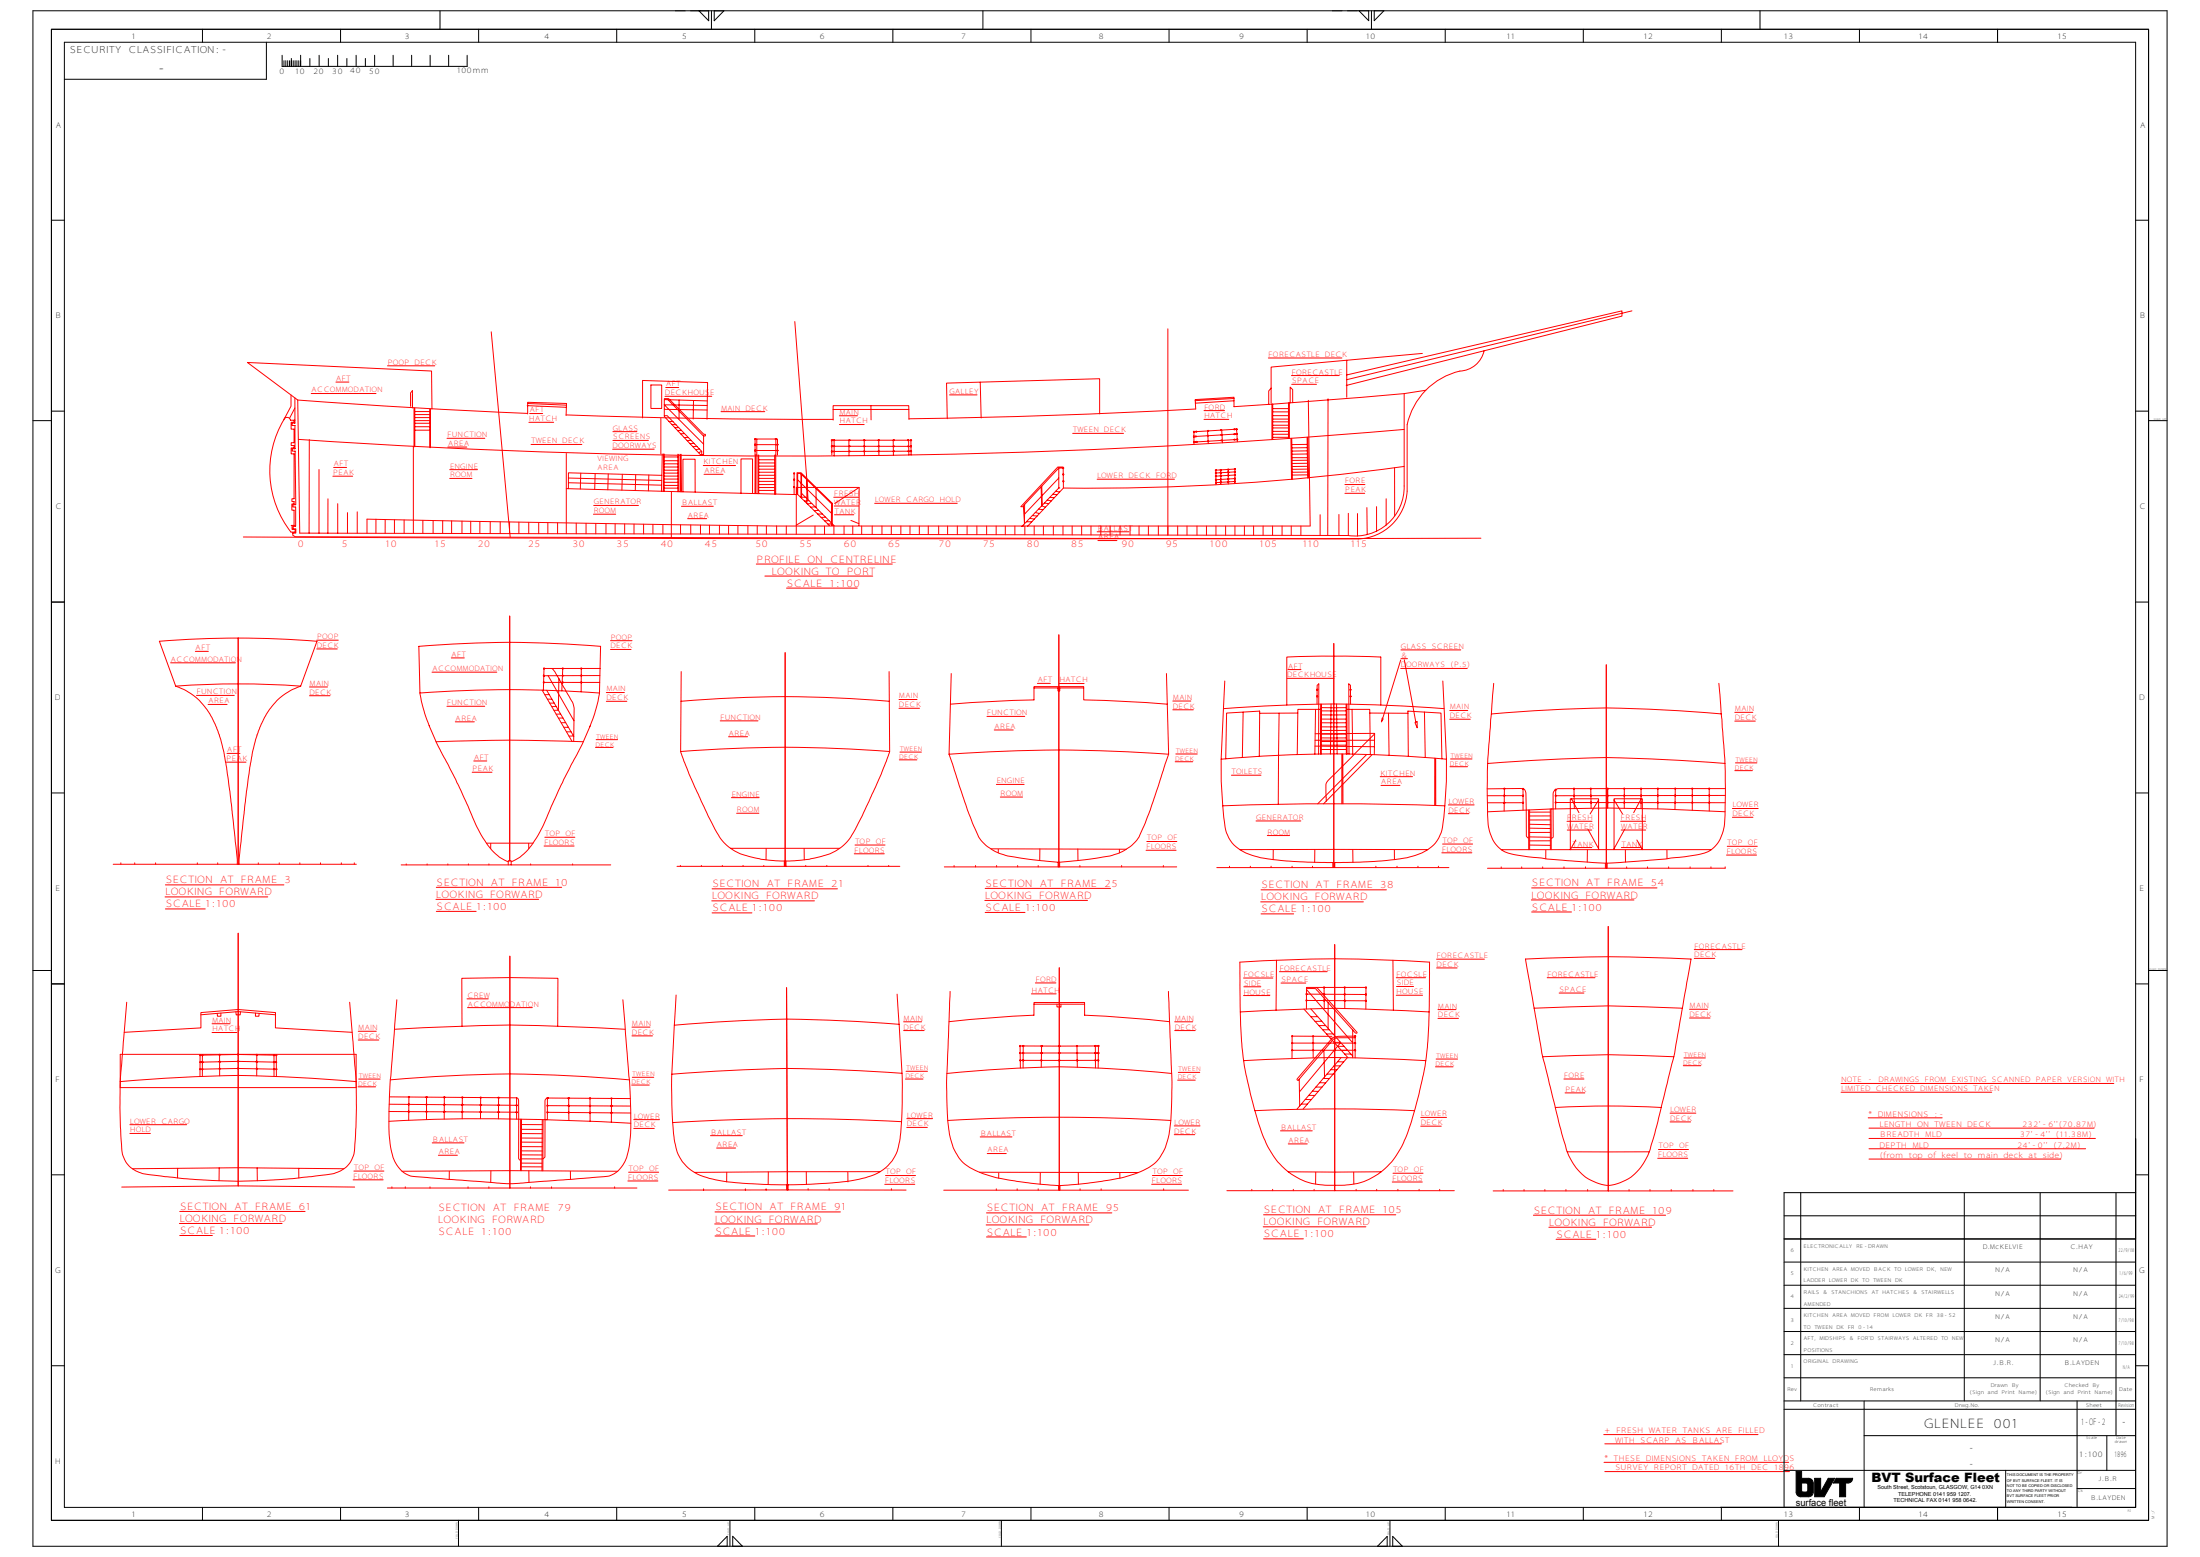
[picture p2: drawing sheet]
<svg xmlns="http://www.w3.org/2000/svg" width="1189mm" height="841mm" viewBox="0 0 1189 841" stroke-linecap="round" stroke-linejoin="round" font-family="sans-serif">
<g fill="none" stroke="#f00" stroke-width=".54">
<path d="M265 179l11 111M430 174l6 85M882 168l-154 37M209 198h26M685 193h40M728 195v20M769 191l-82 7v20M802 189a15 15 0 0 1-14 12 38 38 0 0 0-28 28v36a27 27 0 0 1-26 26l-574-1-2-1v-1h2v-2h-2v-2h2v-10h-2v-1h2v-29h-2v-2h1M157 213v6l-3 7M159 215v14h-1v1h1M161 216l62 4 62 3M161 216l-27-20 99 4v21"/>
<path d="M223 211v9M285 219l21 1M285 218l21 1M352 208h6v13h-6zM359 215h2l19 20h1h-1M359 214h26M360 209h7M361 216l19 20v10h-2l-19-21v-9l23 1M367 216v10M375 216v10M382 219h-23l21 21M471 219v8"/>
<path d="M513 213h15M530 206v20M667 215l-21 1M667 216l-21 2M687 210l-1 1v7M687 218v19M688 218v19M696 218v19M697 218v19M698 203h26M698 208h14M699 218v-8l-2-1v9"/>
<path d="M707 216l1 68M718 215v74M728 203l149-35v3l-149 37M759 213l-92 7v-5l-21 1v5l-77 3-78 2M771 211l-12 2v50a26 26 0 0 1-30 26l-567-1-1-72M159 227v1h-2v4h2v7h-2v2h2v1h-2v3h2v24h-1v2h1v1h-1v4h1v8h-2M159 220l-3 6M159 227h-2a1.9 1.9 0 0 0-2-2 1.9 1.9 0 0 0-2 2 54 54 0 0 0 4 60h3v-1h-2v-2M159 230h.1M159 230v12M167 237v51M224 220v21"/>
<path d="M224 222h8M224 224h8M224 226h8M224 227h8M224 229h8M224 230h8M224 232h8M232 221v21M233 221v21M242 237h20M285 224v-7l21 1v6M286 228h13"/>
<path d="M286 223h7M306 224l72 2 72 1M331 233h13M331 238h19M347 226v-20l35 1v19M357 226v19M359 225h2l18 19v2M359 221h23M361 228h3M363 229h2M367 231h-2M368 232l-2 1"/>
<path d="M370 236h2M370 234h-2M374 238h-3M375 239l-2 1M390 222h23M409 237v9M419 237v9M451 237v9M454 225h9M454 229h13M459 238v8M467 237v9"/>
<path d="M475 238v8M483 238v8M491 238v8M491 221h-41M491 227v-8h-41v8M580 234h27M594 224v-19l-82 2v19M651 222h11M651 227h13M653 233v7M660 232l1 7M668 234l-23 2"/>
<path d="M669 237l-24 2M669 239l-1-7-23 1v7M688 222h8M688 221h8M688 225h8M688 226h8M688 228h8M688 230h8M688 231h8M688 233h8M688 235h8M688 236h8"/>
<path d="M698 237v22M706 236l1 22M707 236v22M759 232l-75 6-74 4-75 3-75 1h-75l-74-1-75-3-75-5M159 242h.1M172 254v34M180 257h11M180 252h7M223 241v47M242 241h10M243 258h12M243 254h15"/>
<path d="M287 240h27M306 245v43M307 258l51 2M314 256v8M322 256l-1 8M329 256l-1 9M331 243h23M336 256v9M344 256l-1 9M351 257l-1 8M358 245v12M359 259h7"/>
<path d="M359 257h7M359 252h7M359 247h7M359 249h7M359 251h7M359 254h7M359 256h7M366 245v21M367 245v21M368 245v21M377 241h-3M378 243h-2"/>
<path d="M379 244l-1 1M380 251h18M380 256h11M408 246v-9h12v9M408 240h12M408 243h12M408 246v21M409 246v21M410 246v21M410 248h9M410 250h9M410 252h9"/>
<path d="M410 253h9M410 255h9M410 257h9M410 258h9M419 246v21M429 256v11M431 259l18 18M433 256v13M436 259v13M436 259l1 11M450 241h42M492 244h-42"/>
<path d="M492 246v-8h-42v8M572 253l-19 21h-1l20-22h3v1h-3v11h1M572 258l-18 20M575 253v11l-20 20M593 259h42M698 247h9M706 240h-8M707 242h-9M707 244h-9M707 245h-9M707 249h-9M707 250h-9"/>
<path d="M707 252h-9M707 253l-9 1M707 255h-9M707 256l-9 1M754 253v26M759 252a1224 1224 0 0 1-184 12M177 269v19M183 272v16M188 277v11M193 276v12M306 264l124 3M307 264v-9l51 2-1 8"/>
<path d="M307 261l51 1M321 278h12M321 273h24M358 265l1-20v20M359 261h7M359 262h7M359 264h7M363 265v25M369 266v-18h7v18M400 266v-18h7v19M410 260h9M410 262h9"/>
<path d="M410 263h9M410 265h9M431 267v-12h2l17 17v12v-12M433 266l18 18v5M433 269h2M437 270l-2 1M439 272h-3M440 278l-10 6M441 274h-3M441 264v10M442 278h3M442 276h-2"/>
<path d="M446 279h-2M451 269h13M451 273h13M451 278h10M464 263l-13 9M473 272h44M554 273v10l-1-9M556 280h3M558 278l3 1M560 277h2M561 275h3M563 263v10l2 1"/>
<path d="M563 263v10M564 272h3M566 270l2 1M567 269h3M569 267h2M571 265l2 1M572 264l-20 20M713 278v11M724 278v11M727 262h11M727 266h11M729 277v12"/>
<path d="M734 277v12M739 274v15M744 274v13M749 269v15M132 290l334 1h334M203 280v8M208 281v7M213 281v7M218 281v7M229 281v7M234 281v7M239 281v7"/>
<path d="M244 281v7M250 281v7M254 282v6M259 282v6M265 282v6M270 282v6M275 282v6M280 282v6M286 282v6M291 282v6M296 282v6M301 282v6"/>
<path d="M311 283v5M317 283v5M322 283v5M328 283l-1 5M332 283v5M338 283v5M343 283v5M348 283v5M353 283v5M358 283v5M368 283v5M373 284v4"/>
<path d="M379 284v4M383 284v4M389 284v4M394 284v4M399 284v5M404 284v5M409 284v5M414 284v5M420 284l-222-4v8M420 284h288M420 284v5M425 284v5"/>
<path d="M430 284v5M430 284v-21h34v21M440 284v5M446 284v5M448 281h-2M448 284l-17-17v-11h2l16 16v12M450 283h-3M456 284v5M460 281l4 2M461 284v5M466 284v5M471 284v5"/>
<path d="M477 284v5M482 284v5M487 284v5M492 284v5M497 284v5M502 284v5M507 284v5M512 284v5M517 284v5M523 284v5M528 284v5M533 284v5"/>
<path d="M538 284v5M543 284v5M548 284v5M552 284h.1M554 284v5M558 282h-3M559 284v5M564 284v5M569 284v5M574 284v5M579 284v5M585 284v5"/>
<path d="M590 284v5M593 287h17M593 292h11M595 284v5M600 284v5M605 284v5M611 284v5M616 284v5M621 284v5M626 284v5M631 284v5M636 284v5"/>
<path d="M642 284v5M647 284v5M652 284v5M657 284v5M662 284v5M667 284v5M673 284v5M678 284l-1 5M683 284v5M688 284v5M693 284v5M698 284v5"/>
<path d="M703 284v5M409 305h73M413 311h59M425 318h38M275 333v132M92 358h35M106 352h7M129 345h21l21 1-9 25M129 345v122M129 345h-22l-21 1 9 25M171 346h12M171 351h11"/>
<path d="M244 355h7M330 346h12M330 351h11M424 353v115M572 343v125M721 348v121M757 357l-9 31-1 2v-2M757 351h32M757 356h4M759 356l6 34h1v3l-1-3M868 359v110M95 371a35 35 0 0 1 19 16l5 12 3 13 3 24 3 31"/>
<path d="M106 376h21M162 371l-31-2-36 2M162 371a35 35 0 0 0-19 16l-5 12-3 13-3 24-3 31M227 374l2 11 3 8 4 9 10 19 6 13a71 71 0 0 0 17 28l6 3M233 363h36M293 373l16 27M294 369h30M295 373l15 25M296 378h2M296 365l14 24M296 365h-2M297 375h-3"/>
<path d="M298 361l2 2 10 17v3v17M300 380h-3M302 367v17h-3M304 361v12M314 361v13M324 374l-3 11-2 8-4 9-10 19-6 13a71 71 0 0 1-17 28l-6 3M324 374l1-25-25-1-25-1-24 1-25 1 1 25M324 374l-25-1-24-1-25 1-23 1M324 374h.1M324 365h-28M324 361h-30v12M368 363v43"/>
<path d="M481 363v43l-27-2h-30h-27l-29 2M481 379l-27-2-30-1-29 1-27 2M514 364l-1 43M559 372h27M561 369h7M572 372v1h1v-1M573 369h13M630 364l2 43-30-1-30-1-29 1-30 1M634 379h10M662 368l-1 15a275 275 0 0 0 1 64 19 19 0 0 0 16 16l10 1 19 2h17l21-1a65 65 0 0 0 26-6 21 21 0 0 0 9-18l2-19v-12l-2-42M696 366h25M696 362h7"/>
<path d="M757 361h36M929 369l2 30a249 249 0 0 1 0 50 17 17 0 0 1-16 13l-16 2a224 224 0 0 1-59 0h-5a79 79 0 0 1-23-4 19 19 0 0 1-8-15 501 501 0 0 1 2-66l1-10M112 381h11M242 381h20M246 390h10M301 382h-3M303 386h-2M304 388h-2M305 393h2M306 390h-3M306 395h3M310 398h-3"/>
<path d="M389 389h21M394 398h10M514 380l45-2v-7h27v7l45 2M533 387h21M537 394h11M634 383h11M672 385l-1 24M691 385v49M695 381v-26l31-1 20 1v26M701 385h-20M711 400h32M711 396h32l-26 26v2v9"/>
<path d="M711 383v24M712 380v-10l1-1v38M714 383h-13v25M714 380v27M714 399h14M714 397h14M714 395h14M714 393h14M714 390h14M714 388h14M714 386h14M714 384h14"/>
<path d="M714 382h13M719 380v27M722 380l1 27M728 380v27M728 383h12l1 25M730 380v-10l-1-1v38M731 383v24M740 385h21M743 396v12M750 385l1 23M770 385v24M780 383l-29-2-30-1-30 1-30 2"/>
<path d="M930 386l-31-3-31-1-31 1-31 3M122 412h11M123 407h7M255 417h11M256 411h7M315 401l-40-1-39 1M368 406l4 12 12 24a33 33 0 0 0 14 18l4 2 9 2 13 1M481 406l-5 12-11 24a33 33 0 0 1-14 18l-5 2-8 2-14 1M513 407l10 32a68 68 0 0 0 8 16 31 31 0 0 0 21 9 116 116 0 0 0 51-3 23 23 0 0 0 16-16l13-38M660 410l30-2 31-1 30 1 31 2M666 419h16M681 409v-25l-18 1-1 25"/>
<path d="M711 403h32M714 405h14M714 402h14M714 401h14M725 407v27M726 407v27M739 408l-27 26M742 408l-27 26M746 420h17M761 409v-25l18 1v25M775 410v25M776 410v25"/>
<path d="M784 414h9M784 410h12M932 412l-42-2a721 721 0 0 0-86 2M395 431h15M398 439h12M538 424h16M541 431h12M661 435l62-1 58 1M746 424h11M783 435h14M783 439h11M804 426h18h2l1 2v23l1 2"/>
<path d="M813 426v12M823 426v12M823 430h-19M823 434h-19M826 438v21M827 437v22M838 437v22M838 439h-11M838 437v16M838 437h.1M841 427v10M841 433l91 1"/>
<path d="M849 431l4 8M851 426v11M860 426v11M864 432l-5 8M869 426v10v-10M872 432l5 8M878 426v11M887 426v11M887 431l-4 8M896 426v11M905 426v11M915 426v12"/>
<path d="M924 426v12M932 438a1014 1014 0 0 0-128 0M932 430h-91M933 426h-91l-2 1-1 1v24l-1 1M395 458h59M536 458l73 1M670 459h102M679 443h24M685 451h12M827 445h11M827 447l11 1M827 452h11"/>
<path d="M827 456l11 1M838 441h-11M838 443h-11M838 450h-11M838 454h-11M838 453v6M852 454l-3 5v-28h15v28M858 448l6 10M860 448h-13M860 458h-10M860 444h-13M876 444h13"/>
<path d="M876 448h13M876 458h11M878 448l-6 10M885 454l3 5v-28h-16v28M925 459h-114M61 467h132M65 466v1M73 466v1M84 466v1M89 478h64M107 466v1M118 466v1"/>
<path d="M140 466v1M151 466v1M162 466v1M173 466v1M184 466v1M191 466v1M217 467h113M220 467h.1M231 467h.1M236 479h68M242 467h.1M253 467h.1"/>
<path d="M264 467h.1M275 465h1v2M276 465h-1v2M287 467h.1M309 467h.1M366 468h120M368 467v1M379 467v1M390 467v1M402 467v1M413 467v1M424 465v3"/>
<path d="M424 465h1v3M435 467v1M447 467v1M469 467v1M480 467v1M510 468h126M516 468h.1M527 468h.1M532 480h68M539 468h.1M550 468h.1M561 468h.1"/>
<path d="M572 466v2M573 466v2M584 468h.1M606 468h.1M629 468h.1M658 469h125M664 468v1M676 468v1M687 468v1M698 468v1M709 468v1M720 466v3"/>
<path d="M721 466v3M744 468v1M755 468v1M766 468v1M777 468v1M811 468v1M822 468v1M828 480h68M834 468v1M845 468v1M857 468v1M868 466v3"/>
<path d="M869 466v3M879 468v1M890 468v1M902 468v1M913 468v1M925 468v1M932 468v1h-128M89 484h56M89 491h22M236 486h55M236 492h21M385 487h55"/>
<path d="M385 480h68M385 493h21M532 486h56M532 493h22M681 487h56M682 481h67M682 494h17M828 486h55M828 493h21M129 504v137M276 516v126M670 520l51-2 52 2-1 32a164 164 0 0 1-6 43l-3 9a48 48 0 0 1-23 33 55 55 0 0 1-34 1 43 43 0 0 1-25-30l-6-22a159 159 0 0 1-5-38z"/>
<path d="M690 519v27M721 510v133M753 519v27M776 518h26M824 518l45-1 45 1-6 31a278 278 0 0 1-7 36l-6 26a46 46 0 0 1-9 21 20 20 0 0 1-28 5 35 35 0 0 1-13-22l-8-33a231 231 0 0 1-8-36zM869 500v143M916 513h25M916 518h11M252 540h12M425 533l1 110M485 537l1 15a334 334 0 0 1 1 62 23 23 0 0 1-21 23 252 252 0 0 1-81 0 24 24 0 0 1-21-23v-2a357 357 0 0 1 1-60v-15M513 536l-1 28a211 211 0 0 0 2 51 24 24 0 0 0 19 20l6 1 16 3a141 141 0 0 0 48-2 42 42 0 0 0 23-11 38 38 0 0 0 7-21 754 754 0 0 0-1-61l-1-8"/>
<path d="M557 537h14M560 531h11M572 523v120M672 528h16M672 538h14M672 533h9M691 525h26M692 531h14M706 537h32M706 534l25 29M711 533l22 25h-1l-21-24h-5M716 533v12"/>
<path d="M727 533v12M755 528h15M755 538h14M755 533h9M776 523h11M836 528h26M843 536h13M67 558l42-3v-8l20-2 20 2v8l41 3M68 541l-2 27a275 275 0 0 0 0 55 15 15 0 0 0 16 12l21 2a300 300 0 0 0 79-4 15 15 0 0 0 10-16 324 324 0 0 0-2-59l-1-17M109 548l20-2 20 2M119 547v2h-1l-1-2M127 547l1 1h2v-1"/>
<path d="M138 547v2h2v-2M213 556l63-2 62 2M214 540l-1 24a300 300 0 0 0-2 55 17 17 0 0 0 12 16l38 3a190 190 0 0 0 42-1l20-1a15 15 0 0 0 16-14 178 178 0 0 0 1-45l-3-37M250 554v-26h26h26l-1 26M253 544h35M486 553l-30-2-31-1-30 2-31 2M513 552l46-4v-7h27v7l46 4M559 542h27M571 542v2h2v-2M670 547l51-2 51 2M705 545l24 26M706 545v-12h32v12"/>
<path d="M706 540l32 1M708 545l23 25M710 560v11M712 549h-4M713 554h3M714 552h-3M718 542v13M718 556h-3M720 560h-22v12M720 558l-3 1M731 556v15M829 545l40-2 40 2"/>
<path d="M65 569h127v15l-42-3a665 665 0 0 0-85 3zM108 578h41M108 574l21-1 20 1M109 570v11M119 570v11M139 570v11M148 570v11M487 580l-31-2-31-1-31 1-31 2M512 580l38-3a544 544 0 0 1 83 3M551 569h43M551 573h43M551 577v-12h43v12"/>
<path d="M553 565v12M563 565v11M582 565v11M592 565v12M672 573l49-2 50 2M698 567h34M698 563h34M716 567v15M719 561h1M719 578h4M721 576h3M723 573l3 1"/>
<path d="M723 565h3M724 563l-22 27M724 563h-3M725 571l-24 28M727 569h3M728 571l-24 28M728 567h-3M732 561h-9h-2l-19 22h-1l16-19a6 6 0 0 1 6-4h9v11M834 571l35-1 36 1M108 581v-11h21h20v11M210 596l69 1M210 592l70 1v2v31l1 1v5"/>
<path d="M211 583l32-2 33-1 32 1 32 2M221 593v12M231 593v12M240 593v11M250 593v11M260 593v11M269 593v11M279 593v11M296 597h45M296 593v12h-1v-10l1-2h45M307 593v12M319 593v13"/>
<path d="M330 593v13M678 600l41-1 45 1M702 583v14M705 594h4M707 596h-4M707 592h4M709 589l3 1M711 587h3M713 585h3M715 583h3M717 580h4M841 598l28-1 29 1"/>
<path d="M845 583h11M846 590h11M210 606l27-1 28-1 38 1 38 2M210 600l69 1M281 605v22M282 619h11M282 617h11M282 615h11M282 612h11M282 610h11M282 607h11M282 605v27"/>
<path d="M293 605v27M294 605l-1 21M295 605v20l-2 1v6M296 601h45M384 613h17M487 606l-31-1-31-1-31 1-30 1M512 605l30-1 30-1 31 1 30 1M530 614h17M692 611h17M696 618h11M72 631h57h57M96 631v5"/>
<path d="M118 631v7M139 631v7M161 631l1 5M217 633h117M282 630h11M282 628h11M282 626h11M282 624h11M282 622h11M387 620h11M425 640v3M426 640v3"/>
<path d="M476 633h-101M529 633h86M534 623h10M696 633h50M847 622h44M129 641h63M129 641h-63M209 642h135M212 641v1M219 641v1M232 641v1M253 641v1"/>
<path d="M264 641v1M287 641v1M298 641v1M332 641v1M380 642v1M386 655h68M403 642v1M414 642v1M437 642v1M448 642v1M482 642v1M490 643h-129"/>
<path d="M510 643h132M533 655h68M538 642v1M550 642v1M561 642v1M572 640v3M573 640v3M584 642v1M595 642v1M629 642v1M663 643h123M677 642v1"/>
<path d="M683 656h71M688 642v1M699 642v1M710 642v1M733 642v1M744 642v1M756 642v1M767 642v1M778 642v1M807 643h130M812 643h.1M824 643h.1"/>
<path d="M829 656h71M835 643h.1M846 643h.1M858 643h.1M880 643h.1M892 643h.1M903 643h.1M915 643h.1M926 643h.1M386 661h56M386 668h22M533 662h55"/>
<path d="M533 668h22M683 663h55M683 669h21M837 663h56M841 669h22"/>
<circle cx="408" cy="237" r=".3"/>
<circle cx="419" cy="237" r=".3"/>
<circle cx="450" cy="238" r=".3"/>
<circle cx="451" cy="238" r=".3"/>
<circle cx="459" cy="238" r=".3"/>
<circle cx="467" cy="238" r=".3"/>
<circle cx="475" cy="238" r=".3"/>
<circle cx="483" cy="238" r=".3"/>
<circle cx="491" cy="238" r=".3"/>
<circle cx="492" cy="238" r=".3"/>
<circle cx="645" cy="236" r=".3"/>
<circle cx="645" cy="233" r=".3"/>
<circle cx="645" cy="239" r=".3"/>
<circle cx="646" cy="236" r=".3"/>
<circle cx="647" cy="233" r=".3"/>
<circle cx="647" cy="239" r=".3"/>
<circle cx="653" cy="235" r=".3"/>
<circle cx="653" cy="233" r=".3"/>
<circle cx="653" cy="238" r=".3"/>
<circle cx="660" cy="232" r=".3"/>
<circle cx="660" cy="238" r=".3"/>
<circle cx="660" cy="235" r=".3"/>
<circle cx="667" cy="232" r=".3"/>
<circle cx="667" cy="234" r=".3"/>
<circle cx="667" cy="237" r=".3"/>
<circle cx="668" cy="232" r=".3"/>
<circle cx="668" cy="234" r=".3"/>
<circle cx="669" cy="237" r=".3"/>
<circle cx="408" cy="240" r=".3"/>
<circle cx="408" cy="243" r=".3"/>
<circle cx="420" cy="243" r=".3"/>
<circle cx="420" cy="240" r=".3"/>
<circle cx="429" cy="256" r=".3"/>
<circle cx="429" cy="259" r=".3"/>
<circle cx="450" cy="241" r=".3"/>
<circle cx="450" cy="244" r=".3"/>
<circle cx="451" cy="241" r=".3"/>
<circle cx="451" cy="244" r=".3"/>
<circle cx="459" cy="241" r=".3"/>
<circle cx="459" cy="244" r=".3"/>
<circle cx="467" cy="241" r=".3"/>
<circle cx="467" cy="244" r=".3"/>
<circle cx="475" cy="241" r=".3"/>
<circle cx="475" cy="244" r=".3"/>
<circle cx="483" cy="241" r=".3"/>
<circle cx="483" cy="244" r=".3"/>
<circle cx="491" cy="241" r=".3"/>
<circle cx="491" cy="244" r=".3"/>
<circle cx="492" cy="241" r=".3"/>
<circle cx="492" cy="244" r=".3"/>
<circle cx="575" cy="253" r=".3"/>
<circle cx="575" cy="256" r=".3"/>
<circle cx="575" cy="260" r=".3"/>
<circle cx="429" cy="263" r=".3"/>
<circle cx="294" cy="369" r=".3"/>
<circle cx="294" cy="365" r=".3"/>
<circle cx="294" cy="361" r=".3"/>
<circle cx="304" cy="361" r=".3"/>
<circle cx="304" cy="369" r=".3"/>
<circle cx="304" cy="365" r=".3"/>
<circle cx="314" cy="361" r=".3"/>
<circle cx="314" cy="369" r=".3"/>
<circle cx="314" cy="365" r=".3"/>
<circle cx="712" cy="376" r=".3"/>
<circle cx="712" cy="373" r=".3"/>
<circle cx="730" cy="373" r=".3"/>
<circle cx="730" cy="376" r=".3"/>
<circle cx="813" cy="434" r=".3"/>
<circle cx="813" cy="430" r=".3"/>
<circle cx="813" cy="426" r=".3"/>
<circle cx="823" cy="426" r=".3"/>
<circle cx="823" cy="430" r=".3"/>
<circle cx="823" cy="434" r=".3"/>
<circle cx="841" cy="433" r=".3"/>
<circle cx="841" cy="430" r=".3"/>
<circle cx="841" cy="427" r=".3"/>
<circle cx="851" cy="426" r=".3"/>
<circle cx="851" cy="430" r=".3"/>
<circle cx="851" cy="433" r=".3"/>
<circle cx="860" cy="426" r=".3"/>
<circle cx="860" cy="430" r=".3"/>
<circle cx="860" cy="433" r=".3"/>
<circle cx="869" cy="426" r=".3"/>
<circle cx="869" cy="430" r=".3"/>
<circle cx="869" cy="434" r=".3"/>
<circle cx="878" cy="426" r=".3"/>
<circle cx="878" cy="434" r=".3"/>
<circle cx="878" cy="430" r=".3"/>
<circle cx="887" cy="426" r=".3"/>
<circle cx="887" cy="434" r=".3"/>
<circle cx="887" cy="430" r=".3"/>
<circle cx="896" cy="434" r=".3"/>
<circle cx="896" cy="430" r=".3"/>
<circle cx="896" cy="426" r=".3"/>
<circle cx="905" cy="434" r=".3"/>
<circle cx="905" cy="430" r=".3"/>
<circle cx="905" cy="426" r=".3"/>
<circle cx="915" cy="426" r=".3"/>
<circle cx="915" cy="430" r=".3"/>
<circle cx="915" cy="434" r=".3"/>
<circle cx="924" cy="426" r=".3"/>
<circle cx="924" cy="430" r=".3"/>
<circle cx="924" cy="434" r=".3"/>
<circle cx="706" cy="537" r=".3"/>
<circle cx="716" cy="533" r=".3"/>
<circle cx="716" cy="537" r=".3"/>
<circle cx="727" cy="537" r=".3"/>
<circle cx="727" cy="533" r=".3"/>
<circle cx="738" cy="537" r=".3"/>
<circle cx="738" cy="533" r=".3"/>
<circle cx="698" cy="560" r=".3"/>
<circle cx="706" cy="540" r=".3"/>
<circle cx="710" cy="560" r=".3"/>
<circle cx="716" cy="540" r=".3"/>
<circle cx="727" cy="541" r=".3"/>
<circle cx="732" cy="560" r=".3"/>
<circle cx="738" cy="541" r=".3"/>
<circle cx="108" cy="578" r=".3"/>
<circle cx="108" cy="570" r=".3"/>
<circle cx="108" cy="574" r=".3"/>
<circle cx="109" cy="577" r=".3"/>
<circle cx="109" cy="574" r=".3"/>
<circle cx="109" cy="570" r=".3"/>
<circle cx="119" cy="570" r=".3"/>
<circle cx="119" cy="577" r=".3"/>
<circle cx="119" cy="574" r=".3"/>
<circle cx="129" cy="570" r=".3"/>
<circle cx="129" cy="577" r=".3"/>
<circle cx="129" cy="573" r=".3"/>
<circle cx="139" cy="574" r=".3"/>
<circle cx="139" cy="577" r=".3"/>
<circle cx="139" cy="570" r=".3"/>
<circle cx="148" cy="570" r=".3"/>
<circle cx="148" cy="574" r=".3"/>
<circle cx="148" cy="577" r=".3"/>
<circle cx="149" cy="574" r=".3"/>
<circle cx="149" cy="570" r=".3"/>
<circle cx="149" cy="578" r=".3"/>
<circle cx="551" cy="565" r=".3"/>
<circle cx="551" cy="569" r=".3"/>
<circle cx="551" cy="573" r=".3"/>
<circle cx="553" cy="573" r=".3"/>
<circle cx="553" cy="569" r=".3"/>
<circle cx="553" cy="565" r=".3"/>
<circle cx="563" cy="573" r=".3"/>
<circle cx="563" cy="569" r=".3"/>
<circle cx="563" cy="565" r=".3"/>
<circle cx="572" cy="569" r=".3"/>
<circle cx="572" cy="565" r=".3"/>
<circle cx="572" cy="573" r=".3"/>
<circle cx="582" cy="565" r=".3"/>
<circle cx="582" cy="569" r=".3"/>
<circle cx="582" cy="573" r=".3"/>
<circle cx="592" cy="565" r=".3"/>
<circle cx="592" cy="569" r=".3"/>
<circle cx="592" cy="573" r=".3"/>
<circle cx="594" cy="573" r=".3"/>
<circle cx="594" cy="569" r=".3"/>
<circle cx="594" cy="565" r=".3"/>
<circle cx="698" cy="567" r=".3"/>
<circle cx="698" cy="563" r=".3"/>
<circle cx="710" cy="567" r=".3"/>
<circle cx="710" cy="563" r=".3"/>
<circle cx="721" cy="567" r=".3"/>
<circle cx="721" cy="563" r=".3"/>
<circle cx="732" cy="567" r=".3"/>
<circle cx="732" cy="563" r=".3"/>
<circle cx="221" cy="597" r=".3"/>
<circle cx="221" cy="593" r=".3"/>
<circle cx="230" cy="597" r=".3"/>
<circle cx="231" cy="593" r=".3"/>
<circle cx="240" cy="597" r=".3"/>
<circle cx="240" cy="593" r=".3"/>
<circle cx="250" cy="597" r=".3"/>
<circle cx="250" cy="593" r=".3"/>
<circle cx="260" cy="597" r=".3"/>
<circle cx="260" cy="593" r=".3"/>
<circle cx="269" cy="597" r=".3"/>
<circle cx="269" cy="593" r=".3"/>
<circle cx="279" cy="597" r=".3"/>
<circle cx="296" cy="597" r=".3"/>
<circle cx="296" cy="593" r=".3"/>
<circle cx="307" cy="593" r=".3"/>
<circle cx="307" cy="597" r=".3"/>
<circle cx="319" cy="593" r=".3"/>
<circle cx="319" cy="597" r=".3"/>
<circle cx="330" cy="597" r=".3"/>
<circle cx="330" cy="593" r=".3"/>
<circle cx="221" cy="600" r=".3"/>
<circle cx="230" cy="600" r=".3"/>
<circle cx="240" cy="601" r=".3"/>
<circle cx="250" cy="601" r=".3"/>
<circle cx="260" cy="601" r=".3"/>
<circle cx="269" cy="601" r=".3"/>
<circle cx="279" cy="601" r=".3"/>
<circle cx="296" cy="601" r=".3"/>
<circle cx="307" cy="601" r=".3"/>
<circle cx="319" cy="601" r=".3"/>
<circle cx="330" cy="601" r=".3"/>
</g>
<path d="M65 584v3h127v-3" fill="none" stroke="#f00" stroke-width=".54"/>
<g fill="none" stroke="#f00" stroke-width=".54">
<path d="M631 178v111M168 213h35M182 206h7M223 211l-1 1v7M223 213v7M660 254v8M664 254v7M667 255l-10 1M667 257h-10M667 259h-10M368 273h17M667 261v-8l-10 1v8"/>
<path d="M668 260l-11 1M372 280h10M167 371h10M167 376h11M328 374h9M328 379h11M486 378h10M322 400h12M486 383h11M784 384h9M784 388h11M938 385h9"/>
<path d="M938 389h11M322 404h9M486 410h10M486 406h12M635 411h10M635 407h12M938 416h9M938 412h12M936 437h14M265 456v2M286 456v2M288 455h-25"/>
<path d="M294 457h16M294 452h17M414 458v6M435 458v6M462 456h16M540 459v2M562 459v6M583 459v6M605 459v2M619 459h17M620 455h16M688 459v5"/>
<path d="M711 459v7M731 459v7M754 459v5M780 456h16M835 459v5M858 459v7M878 459l1 7M901 459v5M934 457h16M936 441h11M462 461h16M779 461h16"/>
<path d="M933 462h16M115 553h9M115 558h13M194 557h9M342 555h9M342 560h11M488 552h10M488 557h11M635 552h10M635 557h11M777 545h10M777 550h11"/>
<path d="M913 545h10M913 550h11M194 562h11M490 579h11M637 579h11M776 576h9M776 572h12M910 576h9M910 571h12M194 587h9M194 583h11M341 586h10"/>
<path d="M342 582h11M489 583h10M636 583h10M995 585h147M995 590h81M70 607h31M70 612h11M234 617h17M343 605h13M343 610h11M490 604h14M490 609h11"/>
<path d="M635 608h14M635 613h11M768 604h14M768 608h11M903 601h14M903 606h11M1010 604h40M1010 609h122M1010 615h122M191 637h16M191 633h16M237 624h10"/>
<path d="M243 633v4M265 632v7M286 632v7M308 633v4M339 638h17M340 633h16M393 633v5M415 633v7M436 633v7M458 633v5M478 640h16M479 635h16"/>
<path d="M540 634v2M562 633v7M583 633v7M605 634v2M622 640h17M623 635h16M711 633v7M732 633v7M752 638h17M753 634h16M896 626h16M896 621h17"/>
<path d="M1010 620h117M1010 626h104M97 654h68M97 661h55M97 667h18M867 775h83M867 780h63M867 790h100M867 795h100"/>
<circle cx="657" cy="254" r=".3"/>
<circle cx="657" cy="256" r=".3"/>
<circle cx="657" cy="257" r=".3"/>
<circle cx="657" cy="259" r=".3"/>
<circle cx="660" cy="255" r=".3"/>
<circle cx="660" cy="254" r=".3"/>
<circle cx="660" cy="257" r=".3"/>
<circle cx="660" cy="259" r=".3"/>
<circle cx="664" cy="255" r=".3"/>
<circle cx="664" cy="254" r=".3"/>
<circle cx="664" cy="257" r=".3"/>
<circle cx="664" cy="259" r=".3"/>
<circle cx="667" cy="257" r=".3"/>
<circle cx="667" cy="259" r=".3"/>
<circle cx="667" cy="253" r=".3"/>
<circle cx="667" cy="255" r=".3"/>
<circle cx="657" cy="261" r=".3"/>
<circle cx="660" cy="261" r=".3"/>
<circle cx="664" cy="260" r=".3"/>
<circle cx="667" cy="260" r=".3"/>
</g>
<g fill="none" stroke="#000" stroke-width=".54">
<path d="M18 6h1153v829h-1153zM28 16h1133v805h-1133zM109 16v7M184 16v7M238 6v10M259 16v7M333 16v7M378 6l5 5v-5M385 6v10M386 6v5l5-5M408 16v7M483 16v7"/>
<path d="M531 6v10M557 16v7M632 16v7M706 16v7M734 6l6 5v-5M741 6v10M743 6v5l5-5M781 16v7M856 16v7M930 16v7M951 6v10M1005 16v7"/>
<path d="M1080 16v7M35 23h1119v791h-1119zM144 23v20h-109M152 30v6h100v-6M153 33v3M154 33v3M155 33v3M156 33v3M157 32v4M158 33v3M159 33v3M160 33v3"/>
<path d="M161 33v3M162 30v6M167 32v4M172 30v6M177 32v4M182 30v6M187 32v4M192 30v6M197 32v4M202 30v6M212 30v6M222 30v6"/>
<path d="M232 30v6M242 30v6M28 119h7M1154 119h7M18 227h10M28 222h7M1154 222h7M1161 227h10M28 325h7M1154 325h7M28 428h7M1154 428h7"/>
<path d="M18 524h10M28 531h7M1154 531h7M1161 524h10M28 635h7M1154 635h7M964 657h190M973 644v113M1062 644v113M1103 644v113M1144 644v131M1154 644h-190v170"/>
<path d="M964 669h190M964 682h190M964 694h190M964 719h190M964 707h190M28 738h7M964 732h190M1154 738h7M964 744h190M964 757h190M1007 757v57M1123 757v57"/>
<path d="M964 761h190M1007 775h147M1139 775v19M964 794h190M971 795h3v4h4l2 1v6l-1 2h-6l-2-1zM981 799h3v7l4-7h4l-6 9h-5zM992 799h9l-1 2h-3v7h-3v-7h-3zM1001 799h.1M1084 794v20M109 814v7M184 814v7M259 814v7"/>
<path d="M333 814v7M408 814v7M483 814v7M557 814v7M632 814v7M706 814v7M781 814v7M856 814v7M930 814v7M974 801h3v5h-3zM1005 814v7M1080 814v7"/>
<path d="M1123 804h31M248 821v14M388 835l5-5v5M395 821v14M396 835v-5l5 5M541 821v14M744 835l6-5v5M751 821v14M753 835v-5l5 5M961 821v14"/>
</g>
<g fill="#000">
<path d="M971 795v12zM971 795v12zM971 795l1 13-1-1zM971 795h1v13zM972 795l1 13h-1zM972 795h1v13zM973 795l1 13h-1zM973 795h1v13zM974 805v3zM974 805v3zM974 799v2zM974 799v2zM974 806v2zM974 806v2zM974 799v2zM974 799v2zM974 806l2 2h-2zM974 806h2v2zM974 799l2 2h-2zM974 799h2v2zM976 806l1 2h-1zM976 806h1v2zM976 799l1 2h-1zM976 799h1v2zM977 806v2zM977 805v3zM977 799v3zM977 799v3zM977 799v9zM977 799v9zM977 799l1 9zM977 799l1 9zM978 799l1 9h-1zM978 799h1v9zM979 799v9zM979 799v9zM979 799v9zM979 799l1 8zM980 800v7zM980 800v6z" fill-rule="evenodd"/>
<path d="M981 799l3 9h-3zM981 799h3v9zM984 806l2 2h-2zM986 802v6l-2-2zM986 802l2 3-2 3zM988 799v6l-2-3zM988 799h4l-4 6z" fill-rule="evenodd"/>
<path d="M992 799v2h-1zM992 799l2 2h-2zM992 799h2v2zM994 799l3 9h-3zM994 799h3v9zM997 799l2 2h-2zM997 799h2v2zM999 799l1 2h-1zM999 799h1v2zM1000 799l1 1-1 1zM1000 799h1v1zM1001 799v1z" fill-rule="evenodd"/>
</g>
<g font-size="7.1">
<text x="84" y="39">-</text>
<text x="1040" y="771">GLENLEE 001</text>
</g>
<text font-size="7" x="1011" y="800">BVT Surface Fleet</text>
<g font-size="5.5" fill="#f00">
<text x="409" y="304">PROFILE ON CENTRELINE</text>
<text x="417" y="310">LOOKING TO PORT</text>
<text x="425" y="317">SCALE 1:100</text>
<text x="89" y="477">SECTION AT FRAME 3</text>
<text x="236" y="478">SECTION AT FRAME 10</text>
<text x="385" y="479">SECTION AT FRAME 21</text>
<text x="532" y="479">SECTION AT FRAME 25</text>
<text x="682" y="480">SECTION AT FRAME 38</text>
<text x="828" y="479">SECTION AT FRAME 54</text>
<text x="89" y="484">LOOKING FORWARD</text>
<text x="236" y="485">LOOKING FORWARD</text>
<text x="385" y="486">LOOKING FORWARD</text>
<text x="532" y="486">LOOKING FORWARD</text>
<text x="828" y="485">LOOKING FORWARD</text>
<text x="89" y="490">SCALE 1:100</text>
<text x="236" y="491">SCALE 1:100</text>
<text x="681" y="486">LOOKING FORWARD</text>
<text x="828" y="492">SCALE 1:100</text>
<text x="385" y="492">SCALE 1:100</text>
<text x="532" y="492">SCALE 1:100</text>
<text x="682" y="493">SCALE 1:100</text>
<text x="97" y="654">SECTION AT FRAME 61</text>
<text x="237" y="654">SECTION AT FRAME 79</text>
<text x="386" y="654">SECTION AT FRAME 91</text>
<text x="533" y="654">SECTION AT FRAME 95</text>
<text x="683" y="655">SECTION AT FRAME 105</text>
<text x="829" y="656">SECTION AT FRAME 109</text>
<text x="97" y="660">LOOKING FORWARD</text>
<text x="237" y="660">LOOKING FORWARD</text>
<text x="386" y="660">LOOKING FORWARD</text>
<text x="533" y="661">LOOKING FORWARD</text>
<text x="683" y="662">LOOKING FORWARD</text>
<text x="837" y="662">LOOKING FORWARD</text>
<text x="97" y="667">SCALE 1:100</text>
<text x="237" y="667">SCALE 1:100</text>
<text x="386" y="667">SCALE 1:100</text>
<text x="533" y="667">SCALE 1:100</text>
<text x="683" y="668">SCALE 1:100</text>
<text x="841" y="669">SCALE 1:100</text>
</g>
<text font-size="5.3" x="38" y="29">SECURITY CLASSIFICATION:-</text>
<text font-size="5.2" x="971" y="813">surface fleet</text>
<g font-size="5.1" fill="#f00">
<text x="161" y="296">0</text>
<text x="185" y="296">5</text>
<text x="208" y="296">10</text>
<text x="235" y="296">15</text>
<text x="258" y="296">20</text>
<text x="285" y="296">25</text>
<text x="309" y="296">30</text>
<text x="333" y="296">35</text>
<text x="357" y="296">40</text>
<text x="381" y="296">45</text>
<text x="408" y="296">50</text>
<text x="432" y="296">55</text>
<text x="456" y="296">60</text>
<text x="480" y="296">65</text>
<text x="507" y="296">70</text>
<text x="531" y="296">75</text>
<text x="555" y="296">80</text>
<text x="579" y="296">85</text>
<text x="606" y="296">90</text>
<text x="630" y="296">95</text>
<text x="654" y="296">100</text>
<text x="680" y="296">105</text>
<text x="704" y="296">110</text>
<text x="730" y="296">115</text>
</g>
<g font-size="4.9">
<text x="1125" y="770">1-OF-2</text>
<text x="1146" y="770">-</text>
<text x="1063" y="784">-</text>
<text x="1063" y="792">-</text>
</g>
<g font-size="4.2">
<text x="71" y="21">1</text>
<text x="144" y="21">2</text>
<text x="219" y="21">3</text>
<text x="294" y="21">4</text>
<text x="369" y="21">5</text>
<text x="443" y="21">6</text>
<text x="519" y="21">7</text>
<text x="594" y="21">8</text>
<text x="670" y="21">9</text>
<text x="738" y="21">10</text>
<text x="814" y="21">11</text>
<text x="888" y="21">12</text>
<text x="964" y="21">13</text>
<text x="1037" y="21">14</text>
<text x="1112" y="21">15</text>
<text x="151" y="40">0</text>
<text x="159" y="40">10</text>
<text x="169" y="40">20</text>
<text x="179" y="40">30</text>
<text x="189" y="40">40</text>
<text x="199" y="40">50</text>
<text x="247" y="40">100mm</text>
<text x="30" y="69">A</text>
<text x="1156" y="69">A</text>
<text x="30" y="172">B</text>
<text x="1156" y="172">B</text>
<text x="30" y="275">C</text>
<text x="1156" y="275">C</text>
<text x="30" y="378">D</text>
<text x="1156" y="378">D</text>
<text x="30" y="481">E</text>
<text x="1156" y="481">E</text>
<text x="30" y="585">F</text>
<text x="1156" y="585">F</text>
<text x="30" y="688">G</text>
<text x="1156" y="688">G</text>
<text x="30" y="791">H</text>
<text x="1124" y="787">1:100</text>
<text x="1143" y="787">1896</text>
<text x="71" y="819">1</text>
<text x="144" y="819">2</text>
<text x="219" y="819">3</text>
<text x="294" y="819">4</text>
<text x="369" y="819">5</text>
<text x="443" y="819">6</text>
<text x="519" y="819">7</text>
<text x="594" y="819">8</text>
<text x="670" y="819">9</text>
<text x="738" y="819">10</text>
<text x="814" y="819">11</text>
<text x="888" y="819">12</text>
<text x="964" y="819">13</text>
<text x="1037" y="819">14</text>
<text x="1112" y="819">15</text>
</g>
<g font-size="4.2" fill="#f00">
<text x="1010" y="603">* DIMENSIONS :-</text>
<text x="1016" y="609">LENGTH ON TWEEN DECK</text>
<text x="1093" y="609">232'-6''(70.87M)</text>
<text x="1016" y="614">BREADTH MLD</text>
<text x="1092" y="614">37'-4'' (11.38M)</text>
<text x="1016" y="620">DEPTH MLD</text>
<text x="1090" y="620">24'-0'' (7.2M)</text>
<text x="1016" y="625">(from top of keel to main deck at side)</text>
<text x="867" y="774">+ FRESH WATER TANKS ARE FILLED</text>
<text x="873" y="779">WITH SCARP AS BALLAST</text>
<text x="867" y="789">* THESE DIMENSIONS TAKEN FROM LLOYDS</text>
<text x="873" y="794">SURVEY REPORT DATED 16TH DEC 1896</text>
</g>
<g font-size="4" fill="#f00">
<text x="209" y="197">POOP DECK</text>
<text x="685" y="193">FORECASTLE DECK</text>
<text x="698" y="202">FORECASTLE</text>
<text x="182" y="206">AFT</text>
<text x="360" y="209">AFT</text>
<text x="698" y="207">SPACE</text>
<text x="168" y="212">ACCOMMODATION</text>
<text x="359" y="213">DECKHOUSE</text>
<text x="513" y="213">GALLEY</text>
<text x="390" y="222">MAIN DECK</text>
<text x="651" y="221">FORD</text>
<text x="286" y="228">HATCH</text>
<text x="286" y="223">AFT</text>
<text x="454" y="224">MAIN</text>
<text x="651" y="226">HATCH</text>
<text x="331" y="233">GLASS</text>
<text x="454" y="229">HATCH</text>
<text x="580" y="234">TWEEN DECK</text>
<text x="242" y="236">FUNCTION</text>
<text x="287" y="239">TWEEN DECK</text>
<text x="331" y="237">SCREENS</text>
<text x="242" y="241">AREA</text>
<text x="331" y="242">DOORWAYS</text>
<text x="180" y="252">AFT</text>
<text x="323" y="249">VIEWING</text>
<text x="380" y="251">KITCHEN</text>
<text x="180" y="257">PEAK</text>
<text x="243" y="253">ENGINE</text>
<text x="243" y="258">ROOM</text>
<text x="323" y="254">AREA</text>
<text x="380" y="256">AREA</text>
<text x="593" y="258">LOWER DECK FORD</text>
<text x="727" y="261">FORE</text>
<text x="451" y="268">FRESH</text>
<text x="727" y="266">PEAK</text>
<text x="321" y="272">GENERATOR</text>
<text x="368" y="273">BALLAST</text>
<text x="451" y="273">WATER</text>
<text x="473" y="271">LOWER CARGO HOLD</text>
<text x="321" y="277">ROOM</text>
<text x="372" y="280">AREA</text>
<text x="451" y="277">TANK</text>
<text x="593" y="287">BALLAST</text>
<text x="593" y="291">AREA</text>
<text x="171" y="345">POOP</text>
<text x="330" y="345">POOP</text>
<text x="106" y="351">AFT</text>
<text x="171" y="350">DECK</text>
<text x="330" y="350">DECK</text>
<text x="757" y="350">GLASS SCREEN</text>
<text x="92" y="357">ACCOMMODATION</text>
<text x="244" y="355">AFT</text>
<text x="757" y="355">&amp;</text>
<text x="233" y="362">ACCOMMODATION</text>
<text x="696" y="366">DECKHOUSE</text>
<text x="696" y="361">AFT</text>
<text x="757" y="360">DOORWAYS (P.5)</text>
<text x="167" y="370">MAIN</text>
<text x="561" y="369">AFT</text>
<text x="573" y="369">HATCH</text>
<text x="106" y="375">FUNCTION</text>
<text x="167" y="375">DECK</text>
<text x="328" y="374">MAIN</text>
<text x="486" y="377">MAIN</text>
<text x="112" y="380">AREA</text>
<text x="242" y="381">FUNCTION</text>
<text x="328" y="378">DECK</text>
<text x="486" y="382">DECK</text>
<text x="634" y="378">MAIN</text>
<text x="634" y="383">DECK</text>
<text x="784" y="383">MAIN</text>
<text x="246" y="389">AREA</text>
<text x="389" y="389">FUNCTION</text>
<text x="533" y="386">FUNCTION</text>
<text x="784" y="388">DECK</text>
<text x="938" y="384">MAIN</text>
<text x="938" y="389">DECK</text>
<text x="537" y="394">AREA</text>
<text x="394" y="397">AREA</text>
<text x="123" y="406">AFT</text>
<text x="122" y="411">PEAK</text>
<text x="256" y="410">AFT</text>
<text x="255" y="417">PEAK</text>
<text x="666" y="418">TOILETS</text>
<text x="746" y="419">KITCHEN</text>
<text x="538" y="423">ENGINE</text>
<text x="746" y="424">AREA</text>
<text x="395" y="430">ENGINE</text>
<text x="541" y="430">ROOM</text>
<text x="783" y="434">LOWER</text>
<text x="936" y="436">LOWER</text>
<text x="398" y="439">ROOM</text>
<text x="679" y="443">GENERATOR</text>
<text x="783" y="439">DECK</text>
<text x="847" y="443">FRESH</text>
<text x="876" y="443">FRESH</text>
<text x="936" y="441">DECK</text>
<text x="847" y="448">WATER</text>
<text x="876" y="448">WATER</text>
<text x="294" y="452">TOP OF</text>
<text x="462" y="456">TOP OF</text>
<text x="620" y="454">TOP OF</text>
<text x="685" y="451">ROOM</text>
<text x="780" y="455">TOP OF</text>
<text x="294" y="456">FLOORS</text>
<text x="462" y="461">FLOORS</text>
<text x="619" y="459">FLOORS</text>
<text x="779" y="460">FLOORS</text>
<text x="850" y="457">TANK</text>
<text x="876" y="457">TANK</text>
<text x="933" y="461">FLOORS</text>
<text x="934" y="457">TOP OF</text>
<text x="916" y="512">FORECASTLE</text>
<text x="776" y="518">FORECASTLE</text>
<text x="916" y="517">DECK</text>
<text x="672" y="528">FOCSLE</text>
<text x="691" y="524">FORECASTLE</text>
<text x="755" y="528">FOCSLE</text>
<text x="776" y="522">DECK</text>
<text x="836" y="528">FORECASTLE</text>
<text x="560" y="530">FORD</text>
<text x="672" y="532">SIDE</text>
<text x="692" y="530">SPACE</text>
<text x="755" y="532">SIDE</text>
<text x="252" y="539">CREW</text>
<text x="557" y="536">HATCH</text>
<text x="672" y="537">HOUSE</text>
<text x="755" y="537">HOUSE</text>
<text x="843" y="536">SPACE</text>
<text x="253" y="544">ACCOMMODATION</text>
<text x="777" y="545">MAIN</text>
<text x="913" y="545">MAIN</text>
<text x="488" y="551">MAIN</text>
<text x="635" y="551">MAIN</text>
<text x="777" y="549">DECK</text>
<text x="913" y="549">DECK</text>
<text x="115" y="552">MAIN</text>
<text x="115" y="557">HATCH</text>
<text x="194" y="556">MAIN</text>
<text x="342" y="554">MAIN</text>
<text x="488" y="556">DECK</text>
<text x="635" y="556">DECK</text>
<text x="194" y="561">DECK</text>
<text x="342" y="559">DECK</text>
<text x="845" y="582">FORE</text>
<text x="995" y="585">NOTE - DRAWINGS FROM EXISTING SCANNED PAPER VERSION WITH</text>
<text x="846" y="590">PEAK</text>
<text x="995" y="589">LIMITED CHECKED DIMENSIONS TAKEN</text>
<text x="343" y="604">LOWER</text>
<text x="490" y="604">LOWER</text>
<text x="768" y="603">LOWER</text>
<text x="903" y="601">LOWER</text>
<text x="903" y="605">DECK</text>
<text x="70" y="607">LOWER CARGO</text>
<text x="70" y="612">HOLD</text>
<text x="343" y="609">DECK</text>
<text x="490" y="608">DECK</text>
<text x="635" y="608">LOWER</text>
<text x="692" y="610">BALLAST</text>
<text x="768" y="608">DECK</text>
<text x="234" y="617">BALLAST</text>
<text x="384" y="613">BALLAST</text>
<text x="530" y="614">BALLAST</text>
<text x="635" y="612">DECK</text>
<text x="696" y="617">AREA</text>
<text x="237" y="623">AREA</text>
<text x="387" y="620">AREA</text>
<text x="534" y="623">AREA</text>
<text x="896" y="620">TOP OF</text>
<text x="896" y="625">FLOORS</text>
<text x="191" y="632">TOP OF</text>
<text x="340" y="633">TOP OF</text>
<text x="479" y="634">TOP OF</text>
<text x="623" y="634">TOP OF</text>
<text x="753" y="633">TOP OF</text>
<text x="191" y="637">FLOORS</text>
<text x="339" y="637">FLOORS</text>
<text x="478" y="639">FLOORS</text>
<text x="622" y="639">FLOORS</text>
<text x="752" y="638">FLOORS</text>
</g>
<g font-size="3.5">
<text x="1072" y="675">D.McKELVIE</text>
<text x="1119" y="675">C.HAY</text>
<text x="1078" y="687">N/A</text>
<text x="1120" y="687">N/A</text>
<text x="1078" y="700">N/A</text>
<text x="1120" y="700">N/A</text>
<text x="1078" y="712">N/A</text>
<text x="1120" y="712">N/A</text>
<text x="1078" y="725">N/A</text>
<text x="1120" y="725">N/A</text>
<text x="1077" y="737">J.B.R.</text>
<text x="1116" y="737">B.LAYDEN</text>
<text x="1134" y="800">J.B.R</text>
<text x="1130" y="810">B.LAYDEN</text>
</g>
<g font-size="3.4" fill="#f00">
<text x="322" y="399">TWEEN</text>
<text x="322" y="403">DECK</text>
<text x="486" y="406">TWEEN</text>
<text x="635" y="407">TWEEN</text>
<text x="486" y="410">DECK</text>
<text x="635" y="411">DECK</text>
<text x="784" y="414">DECK</text>
<text x="784" y="409">TWEEN</text>
<text x="938" y="412">TWEEN</text>
<text x="938" y="416">DECK</text>
<text x="776" y="576">DECK</text>
<text x="776" y="572">TWEEN</text>
<text x="910" y="575">DECK</text>
<text x="910" y="571">TWEEN</text>
<text x="342" y="581">TWEEN</text>
<text x="490" y="578">TWEEN</text>
<text x="637" y="579">TWEEN</text>
<text x="194" y="587">DECK</text>
<text x="194" y="582">TWEEN</text>
<text x="341" y="586">DECK</text>
<text x="489" y="582">DECK</text>
<text x="636" y="583">DECK</text>
</g>
<g font-size="3">
<text x="1015" y="804">South Street, Scotstoun, GLASGOW, G14 0XN</text>
<text x="1026" y="808">TELEPHONE 0141 959 1207.</text>
<text x="1023" y="811">TECHNICAL FAX 0141 958 0642.</text>
</g>
<g font-size="2.8">
<text x="968" y="676">6</text>
<text x="975" y="674">ELECTRONICALLY RE-DRAWN</text>
<text x="1145" y="676">22/9/08</text>
<text x="968" y="689">5</text>
<text x="975" y="686">KITCHEN AREA MOVED BACK TO LOWER DK, NEW</text>
<text x="1146" y="689">1/6/99</text>
<text x="975" y="693">LADDER LOWER DK TO TWEEN DK</text>
<text x="968" y="701">4</text>
<text x="975" y="699">RAILS &amp; STANCHIONS AT HATCHES &amp; STAIRWELLS</text>
<text x="1145" y="701">24/2/99</text>
<text x="975" y="705">AMENDED</text>
<text x="968" y="714">3</text>
<text x="975" y="711">KITCHEN AREA MOVED FROM LOWER DK FR 38-52</text>
<text x="1145" y="714">7/10/98</text>
<text x="975" y="718">TO TWEEN DK FR 0-14</text>
<text x="975" y="724">AFT, MIDSHIPS &amp; FOR'D STAIRWAYS ALTERED TO NEW</text>
<text x="968" y="726">2</text>
<text x="975" y="730">POSITIONS</text>
<text x="1145" y="726">7/10/98</text>
<text x="975" y="736">ORIGINAL DRAWING</text>
<text x="968" y="739">1</text>
<text x="1147" y="739">N/A</text>
<text x="1076" y="749">Drawn By</text>
<text x="1116" y="749">Checked By</text>
<text x="966" y="751">Rev</text>
<text x="1011" y="751">Remarks</text>
<text x="1065" y="753">(Sign and Print Name)</text>
<text x="1106" y="753">(Sign and Print Name)</text>
<text x="1145" y="751">Date</text>
<text x="980" y="760">Contract</text>
<text x="1057" y="760">Drwg.No.</text>
<text x="1127" y="760">Sheet</text>
<text x="1145" y="760">Revision</text>
</g>
<g font-size="2.2">
<text x="1123" y="796">Dr</text>
<text x="1123" y="806">Ck</text>
</g>
<g font-size="2.1">
<text x="1127" y="777">Scale</text>
<text x="1143" y="780">drawn</text>
<text x="1144" y="777">Date</text>
<text x="1150" y="817">A0</text>
<text x="1164" y="820" transform="rotate(-90 1164 820)">M:/</text>
</g>
<g font-size="2">
<text x="1085" y="797">THIS DOCUMENT IS THE PROPERTY</text>
<text x="1085" y="803">NOT TO BE COPIED OR DISCLOSED</text>
<text x="1085" y="800">OF BVT SURFACE FLEET. IT IS</text>
<text x="1085" y="806">TO ANY THIRD PARTY WITHOUT</text>
<text x="1085" y="809">BVT SURFACE FLEET PRIOR</text>
<text x="1085" y="812">WRITTEN CONSENT.</text>
</g>
<g font-size="1.4">
<text x="1164" y="227">FOLD UP</text>
<text x="1162" y="524">FOLD DOWN</text>
<text x="248" y="831" transform="rotate(-90 248 831)">FOLD DOWN</text>
<text x="394" y="829" transform="rotate(-90 394 829)">FOLD UP</text>
<text x="541" y="831" transform="rotate(-90 541 831)">FOLD DOWN</text>
<text x="751" y="829" transform="rotate(-90 751 829)">FOLD UP</text>
<text x="961" y="831" transform="rotate(-90 961 831)">FOLD DOWN</text>
</g>
</svg>
